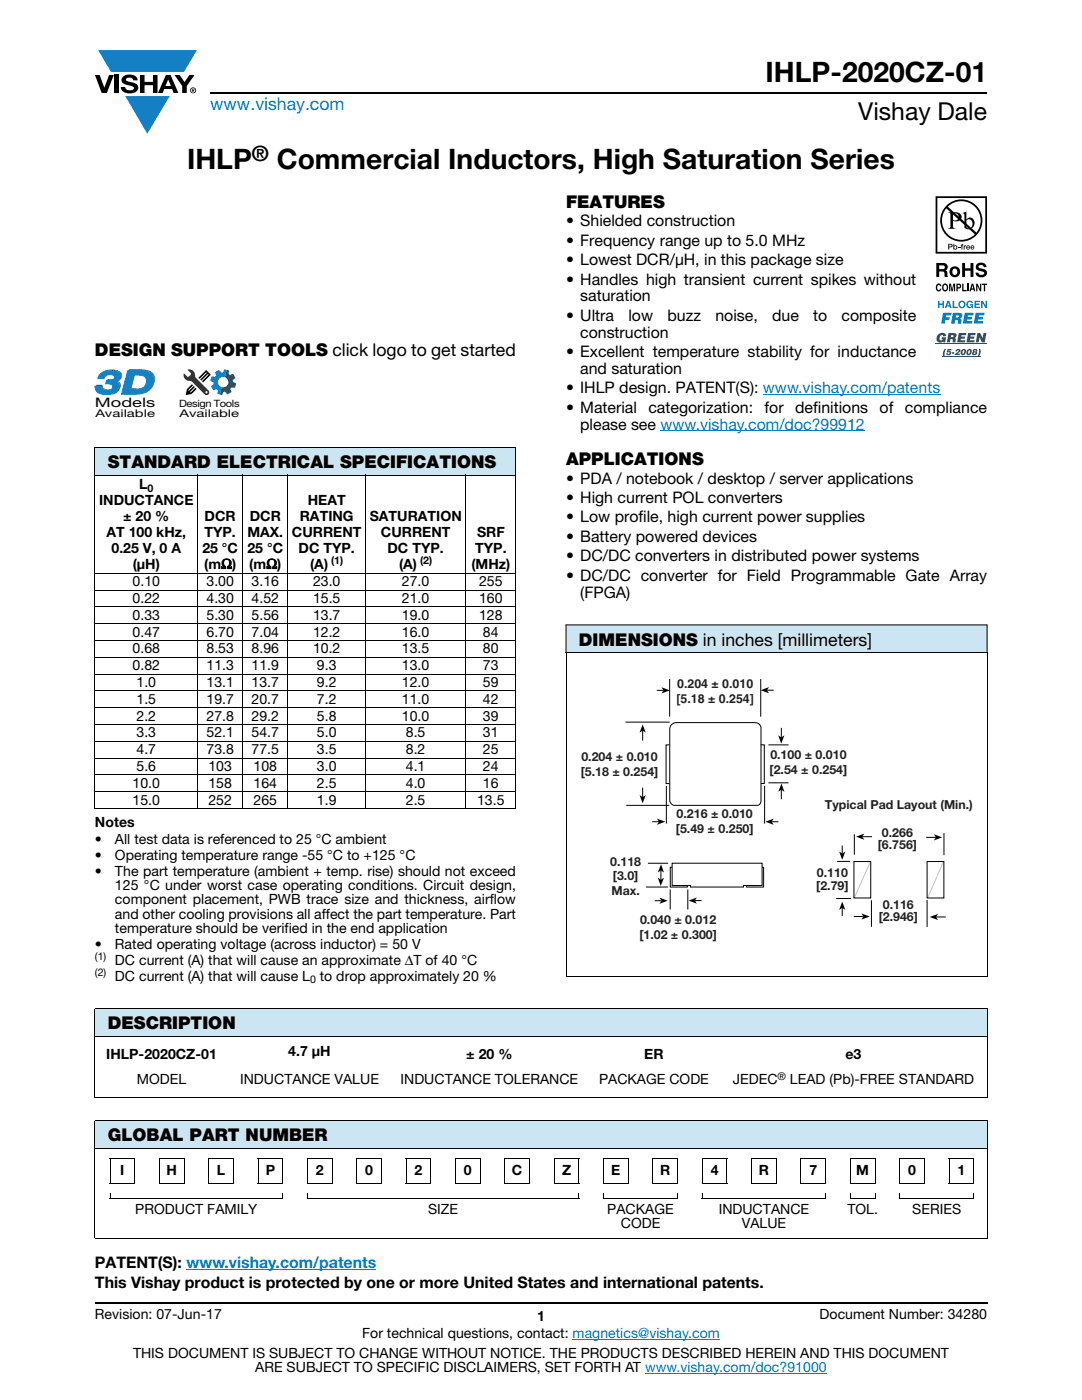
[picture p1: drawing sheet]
<svg xmlns="http://www.w3.org/2000/svg" width="216mm" height="279mm" viewBox="0 0 216 279" stroke-linecap="round" stroke-linejoin="round" font-family="sans-serif">
<g fill="#147fc3">
<path d="M19.6 10h19.7l-2.6 4.3h-1.1h-13.5z"/>
<path d="M25 19.2h8.9l-4.5 7.5z"/>
</g>
<g fill="#000">
<path d="M18.9 15h1l.9 2.5 1-2.5h.9l-1.4 3.6h-1zM22.9 15h.9v3.6h-.9zM24.6 15.3a2.1 2.1 0 0 1 2.8 .3l.1 .4h-.9a.79 .79 0 0 0-.7-.5 .79 .79 0 0 0-.8 .4l.3 .3 1 .2a1.08 1.08 0 0 1 1.2 1 1.08 1.08 0 0 1-1.1 1.2 1.73 1.73 0 0 1-2.4-1.2h.9a.96 .96 0 0 0 .8 .6 .96 .96 0 0 0 .9-.4 1.31 1.31 0 0 0-1.2-.6 1.03 1.03 0 0 1-1.1-.6 1.03 1.03 0 0 1 .2-1.1zM27.9 15h.9v1.3h1.7v-1.3h.9v3.6h-.9v-1.6h-1.7v1.6h-.9zM34.8 15h1.1l.9 1.4 1-1.4h1l-1.5 2.2v1.4h-.9v-1.4z"/>
<path d="M33.6 15.9l.5 1.3h-1.1zM33.1 15l-1.6 3.6h1l.3-.8h1.5l.3 .8h1l-1.6-3.6z"/>
<path d="M38.4 17.8h.2v.2h-.2zM38.3 17.7v.7h.1v-.3l.4 .3-.2-.3 .2-.2-.1-.2z"/>
<path d="M38.1 18a.46 .46 0 0 1 .9 0 .46 .46 0 0 1-.9 0zM37.9 18a.6 .6 0 0 0 1.2 0 .6 .6 0 0 0-1.2 0z"/>
</g>
<path d="M42 18.6h155M18.9 260h178.1" fill="none" stroke="#000" stroke-width=".36"/>
<path d="M152.2 78.8h35.4M131.8 86h40.8M37.2 253.4h37.9M114.3 267.3h29.3M128.7 274h36.3" fill="none" stroke="#007ec4" stroke-width=".2"/>
<path d="M18.9 89.3h84.1v5.5h-84.1z" fill="#cce5f3"/>
<g fill="none" stroke="#000" stroke-width=".2">
<path d="M18.9 89.3h84.1M18.9 94.8h84.1M18.9 89.4v71.8M39.5 94.7v66.7M48.5 94.7v66.7M57.4 94.7v66.7M72.9 94.7v66.7M92.9 94.7v66.7M103 89.4v71.8M18.9 114.4h84.1M18.9 117.8h84.1M18.9 121.1h84.1"/>
<path d="M18.9 124.5h84.1M18.9 127.8h84.1M18.9 131.2h84.1M18.9 134.5h84.1M18.9 137.9h84.1M18.9 141.2h84.1M18.9 144.6h84.1M18.9 147.9h84.1M18.9 151.3h84.1M18.9 154.6h84.1M18.9 158h84.1M18.9 161.3h84.1"/>
</g>
<g fill="#fff">
<path d="M34 39.2h53.9v24.4h-53.9z"/>
<path d="M18.9 73.7h12.1v9.9h-12.1z"/>
</g>
<path d="M19.3 76.8h1.2l-.3 .3h-1.2z" fill="#0d567f"/>
<path d="M20.5 76.8l-.3 .4z" fill="#09537d"/>
<path d="M20.5 76.8l-.3 .4z" fill="#0d5781"/>
<path d="M20.5 76.9l-.3 .4z" fill="#105a84"/>
<path d="M20.5 77l-.3 .4z" fill="#115c88"/>
<path d="M20.5 77.1l-.3 .3z" fill="#145f8c"/>
<path d="M20.5 77.1l-.2 .4z" fill="#146190"/>
<path d="M20.6 77.2l-.3 .4z" fill="#156494"/>
<path d="M20.6 77.3l.2 .2-.3 .3-.2-.2z" fill="#176797"/>
<path d="M20.8 77.5h.1l-.3 .4-.1-.1z" fill="#156494"/>
<path d="M20.9 77.5l.1 .1-.4 .2z" fill="#146190"/>
<path d="M21 77.6h.1l-.4 .3z" fill="#145f8c"/>
<path d="M21.1 77.6h.1l-.4 .3z" fill="#115c88"/>
<path d="M21.2 77.6l.1 .1-.4 .3z" fill="#105a84"/>
<path d="M21.3 77.7h.2l-.5 .3z" fill="#0d5781"/>
<path d="M21.5 77.7h.2l-.4 .3h-.1z" fill="#09537d"/>
<path d="M21.7 77.7h.1l-.5 .3z" fill="#0e5078"/>
<path d="M21.8 77.7l.2-.1-.5 .4z" fill="#0e4e73"/>
<path d="M22 77.6h.2l-.5 .4z" fill="#0a496f"/>
<path d="M22.2 77.6l.1-.1-.4 .4z" fill="#09486a"/>
<path d="M22.3 77.5l.3-.1-.6 .5z" fill="#034466"/>
<path d="M21.6 75.6h.4l-.4 .3h-.3z" fill="#0d567f"/>
<path d="M21.3 74.8l-.4 .4z" fill="#034466"/>
<path d="M21.2 74.9l-.4 .4z" fill="#09486a"/>
<path d="M21.1 75l-.3 .5z" fill="#0a496f"/>
<path d="M21.1 75.2l-.3 .4z" fill="#0e4e73"/>
<path d="M22 75.6h.1l-.5 .3z" fill="#09537d"/>
<path d="M22.1 75.6h.2l-.3 .3h-.2z" fill="#0e5078"/>
<path d="M22.3 75.6h.2l-.5 .3z" fill="#0e4e73"/>
<path d="M22.5 75.6l.2-.1-.5 .4z" fill="#0a496f"/>
<path d="M22.7 75.5h.1l-.4 .4z" fill="#09486a"/>
<path d="M22.8 75.5l.2-.2-.5 .5z" fill="#034466"/>
<path d="M23.2 75.9l.2 .1-.3 .3h-.2z" fill="#115c88"/>
<path d="M23.4 76h.1l-.3 .3h-.1z" fill="#145f8c"/>
<path d="M23.5 76l.2 .1-.3 .3-.2-.1z" fill="#146190"/>
<path d="M23.7 76.1l.1 .1-.3 .3-.1-.1z" fill="#156494"/>
<path d="M23.8 76.2l.2 .2-.3 .4-.2-.3z" fill="#176797"/>
<path d="M24 76.4l.1 .1-.3 .4-.1-.1z" fill="#156494"/>
<path d="M24.1 76.5l-.3 .4z" fill="#146190"/>
<path d="M24.1 76.6l-.3 .4z" fill="#145f8c"/>
<path d="M24.1 76.7l-.3 .4z" fill="#115c88"/>
<path d="M24.2 76.8l-.3 .4z" fill="#105a84"/>
<path d="M24.2 76.9l-.3 .4z" fill="#0d5781"/>
<path d="M24.2 77l-.4 .4z" fill="#09537d"/>
<path d="M24.1 77.1l-.3 .4z" fill="#0e5078"/>
<path d="M24.1 77.2l-.3 .4z" fill="#0e4e73"/>
<path d="M24.1 77.3l-.4 .4z" fill="#0a496f"/>
<path d="M24.1 77.4l-.4 .5z" fill="#09486a"/>
<g fill="#034466">
<path d="M24 77.6l-.5 .5z"/>
<path d="M20.3 74.4l.5-.4-.8 .7z"/>
</g>
<path d="M20.8 74l.3-.2-.6 .5z" fill="#09486a"/>
<path d="M21.1 73.8h.3l-.6 .4z" fill="#0a496f"/>
<path d="M21.4 73.8l.4-.1-.3 .3-.4 .1z" fill="#0e4e73"/>
<path d="M21.8 73.7h.3l-.3 .3h-.3z" fill="#0e5078"/>
<path d="M22.1 73.7h.2l-.5 .3z" fill="#09537d"/>
<path d="M19.9 74.7a3.2 3.2 0 0 1 4.1 .1 1.07 1.07 0 0 1-1.1 1.5 1.09 1.09 0 0 1 1 .9 1.09 1.09 0 0 1-.8 1.2 4.2 4.2 0 0 1-3.6-.1l-.5-.7v-.5h1.2a1 1 0 0 0 1.5 .9 .7 .7 0 0 0 .8-.8 .7 .7 0 0 0-.9-.6h-.5l.2-.7h.4a.81 .81 0 0 0 1.1-.8 1.28 1.28 0 0 0-2 .5h-1.3z" fill="#177fc3"/>
<path d="M19.9 74.7a3.2 3.2 0 0 1 4.1 .1 1.07 1.07 0 0 1-1.1 1.5 1.09 1.09 0 0 1 1 .9 1.09 1.09 0 0 1-.8 1.2 4.2 4.2 0 0 1-3.6-.1l-.5-.7v-.5h1.2a1 1 0 0 0 1.5 .9 .7 .7 0 0 0 .8-.8 .7 .7 0 0 0-.9-.6h-.5l.2-.7h.4a.81 .81 0 0 0 1.1-.8 1.28 1.28 0 0 0-2 .5h-1.3z" fill="none" stroke="#177fc3" stroke-width=".2"/>
<path d="M22.3 73.7h.2l-.3 .3h-.2z" fill="#09537d"/>
<path d="M22.5 73.7h.4l-.3 .3h-.4z" fill="#0d5781"/>
<path d="M22.9 73.7l.3 .1-.3 .3-.3-.1z" fill="#105a84"/>
<path d="M23.2 73.8h.2l-.3 .4-.2-.1z" fill="#115c88"/>
<path d="M23.4 73.8l.2 .1-.3 .3h-.2z" fill="#145f8c"/>
<path d="M23.6 73.9l.2 .1-.3 .3-.2-.1z" fill="#146190"/>
<path d="M23.8 74l.2 .1-.3 .3-.2-.1z" fill="#156494"/>
<path d="M24 74.1l.3 .3-.3 .4-.3-.4z" fill="#176797"/>
<path d="M24.3 74.4v.2l-.3 .3v-.1z" fill="#156494"/>
<path d="M24.3 74.6l-.2 .4z" fill="#146190"/>
<path d="M24.4 74.6l-.3 .4z" fill="#145f8c"/>
<path d="M24.4 74.7l-.3 .4z" fill="#115c88"/>
<path d="M24.4 74.8l-.3 .4z" fill="#105a84"/>
<path d="M24.4 74.9l-.3 .4z" fill="#0d5781"/>
<path d="M24.4 75l-.3 .3z" fill="#09537d"/>
<path d="M24.4 75l-.3 .4z" fill="#0e5078"/>
<path d="M24.4 75.1l-.3 .4z" fill="#0e4e73"/>
<path d="M24.4 75.2l-.4 .4z" fill="#0a496f"/>
<path d="M24.3 75.2l-.3 .5z" fill="#09486a"/>
<path d="M24.3 75.4l-.5 .4z" fill="#034466"/>
<path d="M26.2 77.5h1.1l-.3 .3h-1.1z" fill="#0d567f"/>
<path d="M27.3 77.5h.1l-.4 .3z" fill="#09537d"/>
<path d="M27.4 77.5h.3l-.3 .3h-.3z" fill="#0e5078"/>
<path d="M27.7 77.5l.3-.1-.3 .3-.3 .1z" fill="#0e4e73"/>
<path d="M28 77.4h.2l-.5 .3z" fill="#0a496f"/>
<path d="M28.2 77.4l.3-.1-.6 .4z" fill="#09486a"/>
<path d="M28.5 77.3l.6-.4-.9 .7z" fill="#034466"/>
<path d="M27 74.6l-.8 2.9-.3 .3 .8-2.9z" fill="#074f76"/>
<path d="M25.5 73.8h2.6" fill="none" stroke="#0d567f" stroke-width=".31"/>
<path d="M28.1 73.7h.4l-.3 .3h-.4z" fill="#09537d"/>
<path d="M28.5 73.7h.4l-.3 .4-.4-.1z" fill="#0d5781"/>
<path d="M28.9 73.7l.4 .1-.3 .3h-.4z" fill="#105a84"/>
<path d="M29.3 73.8l.3 .1-.3 .3-.3-.1z" fill="#115c88"/>
<path d="M29.6 73.9l.2 .1-.3 .3-.2-.1z" fill="#145f8c"/>
<path d="M29.8 74l.3 .1-.3 .3-.3-.1z" fill="#146190"/>
<path d="M30.1 74.1l.2 .1-.3 .4-.2-.2z" fill="#156494"/>
<path d="M30.3 74.2l.5 .5-.4 .3-.4-.4z" fill="#176797"/>
<path d="M30.8 74.7l.1 .2-.4 .3-.1-.2z" fill="#156494"/>
<path d="M30.9 74.9v.2l-.3 .3-.1-.2z" fill="#146190"/>
<path d="M30.9 75.1v.1l-.3 .3v-.1z" fill="#145f8c"/>
<path d="M30.9 75.2l-.2 .5z" fill="#115c88"/>
<path d="M31 75.4l-.3 .5z" fill="#105a84"/>
<path d="M31 75.6v.2l-.3 .3v-.2z" fill="#0d5781"/>
<path d="M31 75.8l-.4 .5z" fill="#09537d"/>
<path d="M30.9 76l-.3 .5z" fill="#0e5078"/>
<path d="M30.9 76.2l-.4 .6z" fill="#0e4e73"/>
<path d="M30.8 76.5l-.4 .5z" fill="#0a496f"/>
<path d="M30.7 76.7l-.4 .6z" fill="#09486a"/>
<path d="M30.6 77l-.6 .7z" fill="#034466"/>
<path d="M26.7 74.9l-.8 2.9a3.2 3.2 0 0 0 3.1-.9 1.27 1.27 0 0 0 .1-1.4 1.27 1.27 0 0 0-1.3-.6zM25.5 74a8.4 8.4 0 0 1 4.2 .4 2.15 2.15 0 0 1 1 2 2.15 2.15 0 0 1-1.4 1.8 9.3 9.3 0 0 1-5.1 .5z" fill="#177fc3"/>
<path d="M25.5 74a8.4 8.4 0 0 1 4.2 .4 2.15 2.15 0 0 1 1 2 2.15 2.15 0 0 1-1.4 1.8 9.3 9.3 0 0 1-5.1 .5zM26.7 74.9a2.55 2.55 0 0 1 2.3 .4 1.76 1.76 0 0 1-.2 1.9 1.76 1.76 0 0 1-1.8 .6h-1.1z" fill="none" stroke="#177fc3" stroke-width=".2"/>
<path d="M35.8 73.7h12v9.9h-12z" fill="#fff"/>
<path d="M41 78.3a.22 .22 0 0 0 .4 0 .22 .22 0 0 0-.4 0zM37.4 73.8a1.18 1.18 0 0 1 1.5 1.3l1.9 2a1.9 1.9 0 0 1 1 1.3 .54 .54 0 0 1-.4 .4 .54 .54 0 0 1-.6-.1l-2-2.1a1.46 1.46 0 0 0-1.4-.7 1.14 1.14 0 0 1-.7-1.4l.7 .7a.59 .59 0 0 0 .7-.5 .59 .59 0 0 0-.4-.6z" fill="#333"/>
<path d="M37.8 77.2l.5-.5 .2 .2-.9 .9 .1 .2 1-1 .2 .3-.9 1 1-.9 .2 .2-.2 .3a1.99 1.99 0 0 1-1.9 .9 1.7 1.7 0 0 1 .7-1.6zM39.6 75.4l1.5-1.6 1 1-1.6 1.5-.2-.2 1.3-1.4-1.4 1.3-.2-.3 1.2-1.4-1.4 1.3z" fill="#000"/>
<path d="M43 74.2l.4-.2a.42 .42 0 0 1 .5-.1 .42 .42 0 0 1 .2 .4 .36 .36 0 0 0 .4 0 .36 .36 0 0 0 .2-.4l.1-.2 .5 .1-.5 1.5a1.02 1.02 0 0 0-1.2 .7 1.02 1.02 0 0 0 .7 1.3l-.5 1.4a.51 .51 0 0 1-.4-.3 .51 .51 0 0 1 .1-.5l-.3-.2-.6 .2-.2-.3a.6 .6 0 0 1 .2-1 .63 .63 0 0 0-.6-.6v-.3a.54 .54 0 0 1 .3-.6 .54 .54 0 0 1 .6 .1 .43 .43 0 0 0 0-.8z" fill="#177fc3"/>
<path d="M45.3 73.8a.51 .51 0 0 1 .3 .8 .45 .45 0 0 0 .8 0l.3 .3a.6 .6 0 0 1-.3 1l.1 .3a.61 .61 0 0 1 .6 .4 .61 .61 0 0 1-.2 .7l-.2 .1a.45 .45 0 0 0-.6 .1 .45 .45 0 0 0 .1 .6l-.3 .3a.61 .61 0 0 1-1-.2h-.3l-.3 .6-.5-.1 .5-1.4a1.02 1.02 0 0 0 1.2-.8 1.02 1.02 0 0 0-.7-1.2z" fill="#0d567f"/>
<path d="M112.9 124.7h84.1v5.5h-84.1z" fill="#cce5f3"/>
<path d="M112.9 130.2h84.1M112.9 194.9h84.1M112.9 194.8v-70.1h84.1v70.1" fill="none" stroke="#000" stroke-width=".2"/>
<path d="M186.7 39.2h10.3v32h-10.3z" fill="#fff"/>
<g fill="#000">
<path d="M186.9 56.8l.4-.2 .3 .1 .2 .4-.6-.2a.66 .66 0 0 0 .1 1l.3-.3h.2a.54 .54 0 0 1-.4 .6 .54 .54 0 0 1-.6-.5zM189.4 56.6h.4l.2 1.2 .2-1.2h.4v1.5h-.3v-1.2l-.2 1.2h-.2l-.3-1.2v1.2h-.2zM191.2 49.3h.4v.1h-.4zM191.9 48.7h.3l-.2 .2 .2 .1v.1h-.2v.7h-.1v-.7h-.2zM192 56.6h.3v1.3h.6v.2h-.9zM192.3 49h.2v.1l.3-.1v.1l-.3 .1v.6h-.2zM192 52.5h.6v1h1.1v-1h.5v2.8h-.5v-1.3h-1.1v1.3h-.6zM193 56.6h.3v1.5h-.3zM195 52.6a1.15 1.15 0 0 1 1.9 .7h-.6v-.2a.68 .68 0 0 0-1-.1v.4l.2 .1a1.29 1.29 0 0 1 1.5 .9 1.17 1.17 0 0 1-1.2 .9 1.17 1.17 0 0 1-1.1-.9h.5l.1 .2a.67 .67 0 0 0 1.1-.1l-.3-.3-.5-.1a.82 .82 0 0 1-.9-.5 .82 .82 0 0 1 .3-1zM194.8 56.6h.3l.5 1.1v-1.1h.2v1.5h-.3l-.5-1.1v1.1h-.2zM195.9 56.6h1.1v.3h-.4v1.2h-.3v-1.2h-.4z"/>
<path d="M187 39.5h9.6v10.8h-9.6zM186.7 39.2v11.4h10.3v-11.4z"/>
<path d="M187.4 53v.7h.9a.39 .39 0 0 0 .1-.7zM186.8 52.5h1.4a.79 .79 0 0 1 .8 .4 .79 .79 0 0 1-.1 .9l-.2 .1a.98 .98 0 0 1 .4 1.2l.1 .2h-.7l-.2-1.1h-.9v1.1h-.6z"/>
<path d="M188.4 56.9a.64 .64 0 0 0 .2 1h.1a.64 .64 0 0 0-.1-1.1zM188.2 56.7l.2-.1a.56 .56 0 0 1 .7 .3 .82 .82 0 0 1-.5 1.3l-.2-.1a.89 .89 0 0 1-.2-1.4z"/>
<path d="M189.1 41.3a3.9 3.9 0 0 1 5.3-.2 3.9 3.9 0 0 1 .4 5.3zM188.8 41.6l5.7 5.2a3.9 3.9 0 0 1-5.3 .1 3.9 3.9 0 0 1-.4-5.3zM187.6 44a4.2 4.2 0 0 0 8.4 0 4.2 4.2 0 0 0-8.4 0z"/>
<path d="M189.4 48.8v.4h.4v-.3zM189.2 48.7h.7l.2 .3-.2 .3-.5 .1v.4h-.2z"/>
<path d="M190.2 42.6v1.3a.75 .75 0 0 0 1.1-.6 .75 .75 0 0 0-1.1-.7zM189.2 42.4a2.81 2.81 0 0 1 2.4 .3 .97 .97 0 0 1 0 1.2 .97 .97 0 0 1-1.2 .2h-.2v1.1v.2l.5 .3h-1.5l.3-.2 .1-.3v-2.3v-.3z"/>
<path d="M190.3 53.7a.63 .63 0 0 0-.3 .8 .63 .63 0 0 0 .8 .3 .63 .63 0 0 0 .2-.8 .63 .63 0 0 0-.7-.3zM189.5 54.2a1.09 1.09 0 0 1 2.1 0 1.09 1.09 0 0 1-2.1 0z"/>
<path d="M190.4 49.4a.26 .26 0 0 0 .5 0 .26 .26 0 0 0-.5 0zM190.2 48.7h.2v.4a.38 .38 0 0 1 .5 0 .38 .38 0 0 1 0 .6 .38 .38 0 0 1-.5 0l-.2 .1z"/>
<path d="M191.1 56.9v.4l.4-.1v-.3zM190.8 56.6h.6a.5 .5 0 0 1 .4 .5 .5 .5 0 0 1-.4 .5h-.3v.5h-.3z"/>
<path d="M192.8 44v1.3l.2 .2a.72 .72 0 0 0 .8-.1 .72 .72 0 0 0 .3-.7 .72 .72 0 0 0-.4-.8 .72 .72 0 0 0-.9 .1zM192.1 42.5l.7-.3v1.6a.89 .89 0 0 1 1.1-.3 .89 .89 0 0 1 .6 1 1.23 1.23 0 0 1-.7 1.2 1.23 1.23 0 0 1-1.4-.2v-2.7z"/>
<path d="M193 49.2v.1h.4l-.2-.2zM193 49h.4l.2 .4h-.6v.2l.5-.1a.42 .42 0 0 1-.6 .2 .42 .42 0 0 1 .1-.7z"/>
<path d="M194 57l-.1 .6h.3zM193.9 56.6h.3l.4 1.5h-.3v-.3h-.5l-.1 .3h-.3z"/>
<path d="M193.9 49.2l-.1 .1h.4l-.2-.2zM193.8 49h.5l.1 .4h-.6l.1 .2 .5-.1a.42 .42 0 0 1-.7 .2 .42 .42 0 0 1 .1-.7z"/>
</g>
<path d="M186.7 68.6h10.3" fill="none" stroke="#1f9047" stroke-width=".2"/>
<g fill="#1f9047">
<path d="M187.2 66.8a.91 .91 0 0 1 .9-.4 .91 .91 0 0 1 .7 .7h-.6l-.3-.2a.56 .56 0 0 0-.4 .4 .56 .56 0 0 0 .3 .6l.3-.2h-.2v-.4h.9l-.2 1h-.4v-.2a.82 .82 0 0 1-1.1 .1 .82 .82 0 0 1-.1-1.1z"/>
<path d="M191.3 66.5h1.5v.4h-1v.3h.8l-.1 .4h-.8v.3h.9l-.1 .4h-1.5z"/>
<path d="M193.2 66.5h1.5l-.1 .4h-.9v.3h.7v.4h-.8l-.1 .3h1l-.1 .4h-1.6z"/>
<path d="M195 66.5h.6l.5 1 .1-1h.6l-.3 1.8h-.6l-.5-1-.1 1h-.6z"/>
<path d="M188.5 69.6h.3l-.3 .8v.8h-.3v-.8z"/>
<path d="M189.1 69.7h.8l-.1 .2h-.5l-.1 .2h.5a.52 .52 0 0 1-.2 .8 .52 .52 0 0 1-.7-.4l.5 .1 .2-.1-.2-.2h-.4z"/>
<path d="M190 70.3h.4v.3h-.5z"/>
<path d="M190.8 69.8a.5 .5 0 0 1 .5-.2 .5 .5 0 0 1 .4 .4l-.7 .6h.6l-.1 .3h-1l.8-.9-.1-.1-.2 .2h-.4z"/>
<path d="M189.8 66.9l-.1 .4 .5-.1 .1-.1-.1-.2zM189.3 66.5l1.5 .1a.54 .54 0 0 1-.3 .9l.2 .2v.6h-.6v-.5l-.3-.1h-.1l-.2 .6h-.6z"/>
<path d="M192.2 70l-.2 .5 .2 .1 .2-.5-.1-.2zM191.9 69.8a.51 .51 0 0 1 .8 .1 .66 .66 0 0 1-.2 .8 .66 .66 0 0 1-.8 0v-.5z"/>
<path d="M193.3 70l-.1 .5 .1 .1 .3-.5-.2-.2zM193.1 69.8a.51 .51 0 0 1 .8 .1 .66 .66 0 0 1-.2 .8 .66 .66 0 0 1-.8 0l-.1-.5z"/>
</g>
<path d="M188 71.1h7.7" fill="none" stroke="#1f9047" stroke-width=".2"/>
<g fill="#1f9047">
<path d="M195.3 69.6h.3l.1 .8a.72 .72 0 0 1-.7 .8l.3-.8z"/>
<path d="M194.5 69.9l-.1 .2h.2l.1-.2zM194.4 70.4v.2h.2v-.2zM194.2 69.8a.52 .52 0 0 1 .8 .2l-.2 .2 .2 .3a.55 .55 0 0 1-.5 .4 .55 .55 0 0 1-.6-.4l.3-.3-.1-.2z"/>
</g>
<g fill="#0160ae">
<path d="M187.2 60h.3v.6h.5v-.6h.3v1.5h-.3v-.7h-.5v.7h-.3z"/>
<path d="M190.1 60h.3v1.2h.7v.3h-1z"/>
<path d="M193 60.2a.68 .68 0 0 1 1.2 .3l-.9-.2a.55 .55 0 0 0-.2 .5 .55 .55 0 0 0 .4 .5l.4-.4h-.3v-.2h.6v.8h-.2l-.1-.2a.71 .71 0 0 1-1 0 .71 .71 0 0 1 .1-1.1z"/>
<path d="M194.5 60h1v.3h-.8v.3h.8v.3h-.8v.3h.8v.3h-1z"/>
<path d="M195.8 60h.3l.6 1v-1h.3v1.5h-.3l-.6-1v1h-.3z"/>
<path d="M188.2 62.4h1.7l-.1 .5h-1l-.1 .4h.8l-.1 .5h-.8l-.1 .8h-.7z"/>
<path d="M192.5 62.4h1.8l-.1 .5h-1.1v.3h.9l-.1 .5h-.9l-.1 .4h1.1l-.1 .5h-1.8z"/>
<path d="M194.7 62.4h1.7v.5h-1.1v.3h.8v.5h-.9l-.1 .4h1.1l-.1 .5h-1.8z"/>
<path d="M189.2 60.4l-.2 .5h.4zM189 60h.4l.5 1.5h-.3l-.1-.3h-.6l-.1 .3h-.3z"/>
<path d="M191.5 60.8a.47 .47 0 0 0 .9 0 .47 .47 0 0 0-.9 0zM191.2 60.8a.75 .75 0 0 1 1.5 0 .75 .75 0 0 1-1.5 0z"/>
<path d="M190.8 62.9l-.1 .5 .6-.1-.1-.3zM190.1 62.4l1.8 .2a.63 .63 0 0 1-.3 1l.2 .2v.8h-.7v-.6l-.3-.2h-.2l-.1 .8h-.7z"/>
</g>
<path d="M115.9 135.2h78.2v55.7h-78.2z" fill="#fff"/>
<g fill="none" stroke="#000" stroke-width=".2">
<path d="M131.1 137.8h1.3M133.6 135.5v7.5M151.8 135.5v7.5M153 137.7h1.4M124.8 144.1h8.8M128.2 145.8v2M128.2 157.2v1.9M133 156.9v7.5M133.6 148.7h-.7v7.7h.7M134.1 144.5l.8-.3h15.4l1.1 .3 .4 .7v14.6a.86 .86 0 0 1-.9 .9h-16.4l-.5-.2-.4-.6v-14.5zM151.8 148.6h.7v7.8h-.7M152.6 156.9v7.5"/>
<path d="M153.3 148.7h4M153.3 156.2h4M155.9 157v2.5M155.9 145.3v2.5M125 160.7h8.6M128.9 177h4.4M129.3 172.3h4M130.1 164h1.4M130.7 179.8h1.3M131.9 173.7v1.9M133.7 177.5v4M134.1 172.3h18v4.4h-3.8v.3h-10.5v-.3h-3.7z"/>
<path d="M134.1 173.1h-.4v3.9h3.5v-.3M137.2 177.5v4M138.6 179.7h1.4M152.1 173.1h.3v3.9h-3.4v-.2M154 164h1.3M166.9 179.3h2.9M167 171.9h2.6M168.1 168.7v1.7M170.4 171.9h3.3v7.3h-3.3zM170.5 166.5v4.1M172.1 167h1.9M173.9 179.7v5.3"/>
<path d="M184.8 167.1h2M185 171.9h3.3v7.3h-3.3zM185 179.6v5.4M188.4 166.2v4.5M168.1 181.2v1.6M170.4 182.9h1.9M186.8 183h1.9"/>
</g>
<g fill="#000">
<path d="M132 137.2l1.6 .6-1.6 .6 .4-.6z" fill-rule="evenodd"/>
<path d="M151.8 137.7l1.6-.6-.4 .6 .4 .7z" fill-rule="evenodd"/>
<path d="M128.2 144.6l.7 1.6-.7-.4-.6 .4z" fill-rule="evenodd"/>
<path d="M127.6 158.7l.6 .4 .7-.4-.7 1.6z" fill-rule="evenodd"/>
<path d="M155.3 146.7l.6 .5 .6-.4-.6 1.6z" fill-rule="evenodd"/>
<path d="M155.9 156.4l.6 1.6-.6-.4-.6 .4z" fill-rule="evenodd"/>
<path d="M131.1 163.4l1.6 .6-1.6 .6 .4-.6z" fill-rule="evenodd"/>
<path d="M131.3 175.2l.6 .4 .6-.4-.7 1.6z" fill-rule="evenodd"/>
<path d="M131.9 172.5l.6 1.6-.6-.4-.6 .4z" fill-rule="evenodd"/>
<path d="M131.6 179.1l1.6 .7-1.6 .6 .4-.6z" fill-rule="evenodd"/>
<path d="M137.4 179.7l1.7-.6-.5 .6 .5 .6z" fill-rule="evenodd"/>
<path d="M152.7 164l1.7-.6-.4 .6 .4 .6z" fill-rule="evenodd"/>
<path d="M167.4 169.9l.7 .5 .6-.5-.6 1.7z" fill-rule="evenodd"/>
<path d="M170.8 167l1.7-.6-.4 .6 .4 .6z" fill-rule="evenodd"/>
<path d="M186.3 166.5l1.7 .6-1.7 .6 .5-.6z" fill-rule="evenodd"/>
<path d="M168.1 179.9l.6 1.7-.6-.4-.7 .4z" fill-rule="evenodd"/>
<path d="M171.9 182.3l1.6 .6-1.6 .6 .4-.6z" fill-rule="evenodd"/>
<path d="M185.5 183l1.7-.6-.4 .6 .4 .6z" fill-rule="evenodd"/>
</g>
<path d="M173.7 172l-3.2 7.1M188.3 172l-3.2 7.2" fill="none" stroke="#c2c2c2" stroke-width=".2"/>
<g fill="#cce5f3">
<path d="M18.9 201.2h178.1v5.6h-178.1z"/>
<path d="M18.9 223.7h178.1v5.5h-178.1z"/>
</g>
<g fill="none" stroke="#000" stroke-width=".2">
<path d="M18.9 201.2h178.1M18.9 206.8h178.1M18.9 219.1h178.1M18.9 201.3v17.7M197 201.3v17.7M18.9 223.7h178.1M18.9 229.2h178.1M18.9 223.8v23.2M21.9 231.2h5.1M21.9 236.2h5.1M21.9 239.2h34.6M21.9 231.3v4.8"/>
<path d="M26.9 231.3v4.8M31.7 231.2h5.1M31.7 236.2h5.1M31.8 231.3v4.8M36.7 231.3v4.8M41.6 231.2h5.1M41.6 236.2h5.1M41.6 231.3v4.8M46.6 231.3v4.8M51.4 231.2h5.1M51.4 236.2h5.1M51.5 231.3v4.8"/>
<path d="M56.4 231.3v4.8M61.3 231.2h5.1M61.3 236.2h5.1M61.3 239.2h54.3M61.3 231.3v4.8M66.3 231.3v4.8M71.1 231.2h5.1M71.1 236.2h5.1M71.2 231.3v4.8M76.1 231.3v4.8M80.9 231.2h5.1M80.9 236.2h5.1"/>
<path d="M81 231.3v4.8M86 231.3v4.8M90.8 231.2h5.1M90.8 236.2h5.1M90.9 231.3v4.8M95.8 231.3v4.8M100.6 231.2h5.1M100.6 236.2h5.1M100.7 231.3v4.8M105.7 231.3v4.8M110.5 231.2h5.1M110.5 236.2h5.1"/>
<path d="M110.6 231.3v4.8M115.5 231.3v4.8M120.4 231.2h5.1M120.4 236.2h5.1M120.4 239.2h14.9M120.4 231.3v4.8M125.3 231.3v4.8M130.2 231.2h5.1M130.2 236.2h5.1M130.3 231.3v4.8M135.2 231.3v4.8M140 231.2h5.1"/>
<path d="M140 236.2h5.1M140 239.2h24.8M140.1 231.3v4.8M145.1 231.3v4.8M149.9 231.2h5.1M149.9 236.2h5.1M150 231.3v4.8M154.9 231.3v4.8M159.7 231.2h5.1M159.7 236.2h5.1M159.8 231.3v4.8M164.8 231.3v4.8"/>
<path d="M169.6 231.2h5.1M169.6 236.2h5.1M169.6 239.2h5.1M169.7 231.3v4.8M174.6 231.3v4.8M179.4 231.2h5.1M179.4 236.2h5.1M179.4 239.2h15M179.5 231.3v4.8M184.4 231.3v4.8M189.3 231.2h5.1M189.3 236.2h5.1"/>
<path d="M189.4 231.3v4.8M194.3 231.3v4.8M197 223.8v23.2M18.9 247.1h178.1"/>
</g>
<path d="M21.9 238.2h.1v.9h-.1zM56.3 238.2h.2v.9h-.2zM61.3 238.2h.1v.9h-.1zM115.4 238.2h.2v.9h-.2zM120.4 238.2h.1v.9h-.1zM135.1 238.2h.2v.9h-.2zM140 238.2h.2v.9h-.2zM164.7 238.2h.1v.9h-.1zM169.6 238.2h.2v.9h-.2zM174.5 238.2h.2v.9h-.2zM179.5 238.2h.1v.9h-.1zM194.2 238.2h.2v.9h-.2z" fill="#000"/>
<g font-size="5.6">
<text x="152.8" y="16.4">IHLP-2020CZ-01</text>
<text x="37.3" y="33.8">IHLP</text>
<text x="55.2" y="33.8">Commercial Inductors, High Saturation Series</text>
</g>
<text font-size="4.9" x="171.3" y="24">Vishay Dale</text>
<text font-size="4.2" x="50.3" y="32.1">®</text>
<text font-size="3.5" fill="#007ec4" x="42" y="21.9">www.vishay.com</text>
<g font-size="3.5">
<text x="112.9" y="41.5">FEATURES</text>
<text x="18.9" y="71.1">DESIGN SUPPORT TOOLS click logo to get started</text>
<text x="21.5" y="93.5">STANDARD ELECTRICAL SPECIFICATIONS</text>
<text x="112.9" y="92.9">APPLICATIONS</text>
<text x="115.5" y="128.8">DIMENSIONS in inches [millimeters]</text>
<text x="21.5" y="205.3">DESCRIPTION</text>
<text x="21.5" y="227.8">GLOBAL PART NUMBER</text>
</g>
<g font-size="3.2">
<text x="112.9" y="45.2">• Shielded construction</text>
<text x="112.9" y="49">• Frequency range up to 5.0 MHz</text>
<text x="112.9" y="52.9">• Lowest DCR/μH, in this package size</text>
<text x="112.9" y="56.8">• Handles high transient current spikes without</text>
<text x="112.9" y="64.1">• Ultra</text>
<text x="115.8" y="60.2">saturation</text>
<text x="125.4" y="64.1">low</text>
<text x="133.2" y="64.1">buzz</text>
<text x="142.7" y="64.1">noise,</text>
<text x="154.1" y="64.1">due</text>
<text x="162.3" y="64.1">to</text>
<text x="167.9" y="64.1">composite</text>
<text x="112.9" y="71.3">• Excellent temperature stability for inductance</text>
<text x="115.8" y="67.4">construction</text>
<text x="115.8" y="74.6">and saturation</text>
<text x="112.9" y="78.5">• IHLP design. PATENT(S): www.vishay.com/patents</text>
<text x="112.9" y="82.4">• Material</text>
<text x="129.4" y="82.4">categorization:</text>
<text x="152.6" y="82.4">for</text>
<text x="158.7" y="82.4">definitions</text>
<text x="175.5" y="82.4">of</text>
<text x="180.6" y="82.4">compliance</text>
<text x="115.8" y="85.7">please see www.vishay.com/doc?99912</text>
<text x="112.9" y="96.5">• PDA / notebook / desktop / server applications</text>
<text x="112.9" y="100.4">• High current POL converters</text>
<text x="112.9" y="104.3">• Low profile, high current power supplies</text>
<text x="112.9" y="108.1">• Battery powered devices</text>
<text x="112.9" y="112">• DC/DC converters in distributed power systems</text>
<text x="112.9" y="115.9">• DC/DC converter for Field Programmable Gate Array</text>
<text x="115.8" y="119.3">(FPGA)</text>
<text x="18.9" y="253.1">PATENT(S): www.vishay.com/patents</text>
<text x="18.9" y="257">This Vishay product is protected by one or more United States and international patents.</text>
</g>
<g font-size="2.8">
<text x="19.8" y="100.8">INDUCTANCE</text>
<text x="27.8" y="97.6">L</text>
<text x="61.4" y="100.8">HEAT</text>
<text x="21.3" y="107.1">AT 100 kHz,</text>
<text x="24.6" y="103.9">± 20 %</text>
<text x="40.8" y="107.1">TYP.</text>
<text x="40.8" y="103.9">DCR</text>
<text x="49.4" y="107.1">MAX.</text>
<text x="49.8" y="103.9">DCR</text>
<text x="58.3" y="107.1">CURRENT</text>
<text x="59.8" y="103.9">RATING</text>
<text x="73.8" y="103.9">SATURATION</text>
<text x="76" y="107.1">CURRENT</text>
<text x="95.2" y="107.1">SRF</text>
<text x="22.2" y="110.3">0.25 V, 0 A</text>
<text x="26.5" y="113.5">(μH)</text>
<text x="40.4" y="110.3">25 °C</text>
<text x="40.7" y="113.5">(mΩ)</text>
<text x="49.4" y="110.3">25 °C</text>
<text x="49.7" y="113.5">(mΩ)</text>
<text x="59.6" y="110.3">DC TYP.</text>
<text x="61.9" y="113.5">(A)</text>
<text x="77.3" y="110.3">DC TYP.</text>
<text x="79.6" y="113.5">(A)</text>
<text x="94.1" y="113.5">(MHz)</text>
<text x="94.8" y="110.3">TYP.</text>
<text x="26.5" y="117">0.10</text>
<text x="41.2" y="117">3.00</text>
<text x="50.2" y="117">3.16</text>
<text x="62.5" y="117">23.0</text>
<text x="80.2" y="117">27.0</text>
<text x="95.6" y="117">255</text>
<text x="26.5" y="120.4">0.22</text>
<text x="26.5" y="123.7">0.33</text>
<text x="41.2" y="120.4">4.30</text>
<text x="41.2" y="123.7">5.30</text>
<text x="50.2" y="120.4">4.52</text>
<text x="50.2" y="123.7">5.56</text>
<text x="62.5" y="120.4">15.5</text>
<text x="62.5" y="123.7">13.7</text>
<text x="80.2" y="120.4">21.0</text>
<text x="80.2" y="123.7">19.0</text>
<text x="95.6" y="120.4">160</text>
<text x="95.6" y="123.7">128</text>
<text x="26.5" y="127.1">0.47</text>
<text x="26.5" y="130.4">0.68</text>
<text x="41.2" y="127.1">6.70</text>
<text x="41.2" y="130.4">8.53</text>
<text x="50.2" y="127.1">7.04</text>
<text x="50.2" y="130.4">8.96</text>
<text x="62.5" y="127.1">12.2</text>
<text x="62.5" y="130.4">10.2</text>
<text x="80.2" y="127.1">16.0</text>
<text x="80.2" y="130.4">13.5</text>
<text x="96.4" y="127.1">84</text>
<text x="96.4" y="130.4">80</text>
<text x="26.5" y="133.8">0.82</text>
<text x="27.2" y="137.1">1.0</text>
<text x="41.2" y="133.8">11.3</text>
<text x="41.2" y="137.1">13.1</text>
<text x="50.2" y="133.8">11.9</text>
<text x="50.2" y="137.1">13.7</text>
<text x="63.2" y="133.8">9.3</text>
<text x="63.2" y="137.1">9.2</text>
<text x="80.2" y="133.8">13.0</text>
<text x="80.2" y="137.1">12.0</text>
<text x="96.4" y="133.8">73</text>
<text x="96.4" y="137.1">59</text>
<text x="27.2" y="140.5">1.5</text>
<text x="27.2" y="143.8">2.2</text>
<text x="41.2" y="140.5">19.7</text>
<text x="41.2" y="143.8">27.8</text>
<text x="50.2" y="140.5">20.7</text>
<text x="50.2" y="143.8">29.2</text>
<text x="63.2" y="140.5">7.2</text>
<text x="63.2" y="143.8">5.8</text>
<text x="80.2" y="140.5">11.0</text>
<text x="80.2" y="143.8">10.0</text>
<text x="96.4" y="140.5">42</text>
<text x="96.4" y="143.8">39</text>
<text x="27.2" y="147.2">3.3</text>
<text x="41.2" y="147.2">52.1</text>
<text x="50.2" y="147.2">54.7</text>
<text x="63.2" y="147.2">5.0</text>
<text x="81" y="147.2">8.5</text>
<text x="96.4" y="147.2">31</text>
<text x="27.2" y="150.5">4.7</text>
<text x="27.2" y="153.9">5.6</text>
<text x="41.2" y="150.5">73.8</text>
<text x="41.6" y="153.9">103</text>
<text x="50.2" y="150.5">77.5</text>
<text x="50.6" y="153.9">108</text>
<text x="63.2" y="153.9">3.0</text>
<text x="63.2" y="150.5">3.5</text>
<text x="81" y="153.9">4.1</text>
<text x="81" y="150.5">8.2</text>
<text x="96.4" y="153.9">24</text>
<text x="96.4" y="150.5">25</text>
<text x="26.5" y="157.2">10.0</text>
<text x="26.5" y="160.6">15.0</text>
<text x="41.6" y="157.2">158</text>
<text x="41.6" y="160.6">252</text>
<text x="50.6" y="157.2">164</text>
<text x="50.6" y="160.6">265</text>
<text x="63.2" y="157.2">2.5</text>
<text x="63.2" y="160.6">1.9</text>
<text x="81" y="157.2">4.0</text>
<text x="81" y="160.6">2.5</text>
<text x="95.2" y="160.6">13.5</text>
<text x="96.4" y="157.2">16</text>
<text x="18.9" y="165">Notes</text>
<text x="18.9" y="168.5">•</text>
<text x="18.9" y="171.7">•</text>
<text x="22.9" y="168.5">All test data is referenced to 25 °C ambient</text>
<text x="22.9" y="171.7">Operating temperature range -55 °C to +125 °C</text>
<text x="18.9" y="174.9">•</text>
<text x="22.9" y="174.9">The part temperature (ambient + temp. rise) should not exceed</text>
<text x="22.9" y="177.7">125 °C under worst case operating conditions. Circuit design,</text>
<text x="22.9" y="180.5">component placement, PWB trace size and thickness, airflow</text>
<text x="22.9" y="183.3">and other cooling provisions all affect the part temperature. Part</text>
<text x="18.9" y="189.3">•</text>
<text x="22.9" y="186.2">temperature should be verified in the end application</text>
<text x="22.9" y="189.3">Rated operating voltage (across inductor) = 50 V</text>
<text x="22.9" y="192.5">DC current (A) that will cause an approximate ΔT of 40 °C</text>
<text x="22.9" y="195.7">DC current (A) that will cause L to drop approximately 20 %</text>
<text x="21.2" y="211.3">IHLP-2020CZ-01</text>
<text x="57.5" y="210.7">4.7 μH</text>
<text x="93" y="211.3">± 20 %</text>
<text x="128.6" y="211.3">ER</text>
<text x="168.7" y="211.3">e3</text>
<text x="27.3" y="216.4">MODEL</text>
<text x="47.9" y="216.4">INDUCTANCE VALUE</text>
<text x="79.9" y="216.4">INDUCTANCE TOLERANCE</text>
<text x="119.5" y="216.4">PACKAGE CODE</text>
<text x="146.2" y="216.4">JEDEC</text>
<text x="157.6" y="216.4">LEAD (Pb)-FREE STANDARD</text>
<text x="24" y="234.6">I</text>
<text x="33.2" y="234.6">H</text>
<text x="43.3" y="234.6">L</text>
<text x="53" y="234.6">P</text>
<text x="63" y="234.6">2</text>
<text x="72.9" y="234.6">0</text>
<text x="82.7" y="234.6">2</text>
<text x="92.6" y="234.6">0</text>
<text x="102.2" y="234.6">C</text>
<text x="112.1" y="234.6">Z</text>
<text x="122" y="234.6">E</text>
<text x="131.7" y="234.6">R</text>
<text x="141.8" y="234.6">4</text>
<text x="151.4" y="234.6">R</text>
<text x="161.5" y="234.6">7</text>
<text x="170.9" y="234.6">M</text>
<text x="181.2" y="234.6">0</text>
<text x="191" y="234.6">1</text>
<text x="27" y="242.3">PRODUCT FAMILY</text>
<text x="85.4" y="242.3">SIZE</text>
<text x="121.2" y="242.3">PACKAGE</text>
<text x="123.9" y="245.1">CODE</text>
<text x="143.4" y="242.3">INDUCTANCE</text>
<text x="148" y="245.1">VALUE</text>
<text x="169.1" y="242.3">TOL.</text>
<text x="182" y="242.3">SERIES</text>
<text x="18.9" y="263.3">Revision: 07-Jun-17</text>
<text x="107.2" y="263.6">1</text>
<text x="163.6" y="263.3">Document Number: 34280</text>
<text x="72.3" y="267.1">For technical questions, contact: magnetics@vishay.com</text>
<text x="26.5" y="271">THIS DOCUMENT IS SUBJECT TO CHANGE WITHOUT NOTICE. THE PRODUCTS DESCRIBED HEREIN AND THIS DOCUMENT</text>
<text x="50.9" y="273.8">ARE SUBJECT TO SPECIFIC DISCLAIMERS, SET FORTH AT www.vishay.com/doc?91000</text>
</g>
<text font-size="2.6" fill="#050504" x="18.9" y="81.1">Models</text>
<g font-size="2.5" fill="#231f20">
<text x="135.1" y="137.3">0.204 ± 0.010</text>
<text x="135" y="140.2">[5.18 ± 0.254]</text>
<text x="115.9" y="154.9">[5.18 ± 0.254]</text>
<text x="116" y="152">0.204 ± 0.010</text>
<text x="153.6" y="154.4">[2.54 ± 0.254]</text>
<text x="153.7" y="151.5">0.100 ± 0.010</text>
<text x="164.6" y="161.4">Typical Pad Layout (Min.)</text>
<text x="134.9" y="166.3">[5.49 ± 0.250]</text>
<text x="135" y="163.3">0.216 ± 0.010</text>
<text x="176" y="167">0.266</text>
<text x="121.8" y="172.7">0.118</text>
<text x="175.2" y="169.5">[6.756]</text>
<text x="122" y="178.7">Max.</text>
<text x="122.3" y="175.7">[3.0]</text>
<text x="162.9" y="177.6">[2.79]</text>
<text x="163" y="175.1">0.110</text>
<text x="127.7" y="184.4">0.040 ± 0.012</text>
<text x="175.3" y="183.9">[2.946]</text>
<text x="176.2" y="181.4">0.116</text>
<text x="127.6" y="187.4">[1.02 ± 0.300]</text>
</g>
<g font-size="2.1" fill="#050504">
<text x="19" y="83.2">Available</text>
<text x="35.8" y="83.2">Available</text>
</g>
<g font-size="2.1">
<text x="29.4" y="98.1">0</text>
<text x="66.1" y="112.6">(1)</text>
<text x="83.8" y="112.6">(2)</text>
<text x="18.9" y="191.7">(1)</text>
<text x="18.9" y="194.8">(2)</text>
<text x="61.9" y="196.2">0</text>
<text x="155.2" y="215.5">®</text>
</g>
<text font-size="2" fill="#050504" x="35.7" y="81.1">Design Tools</text>
</svg>
